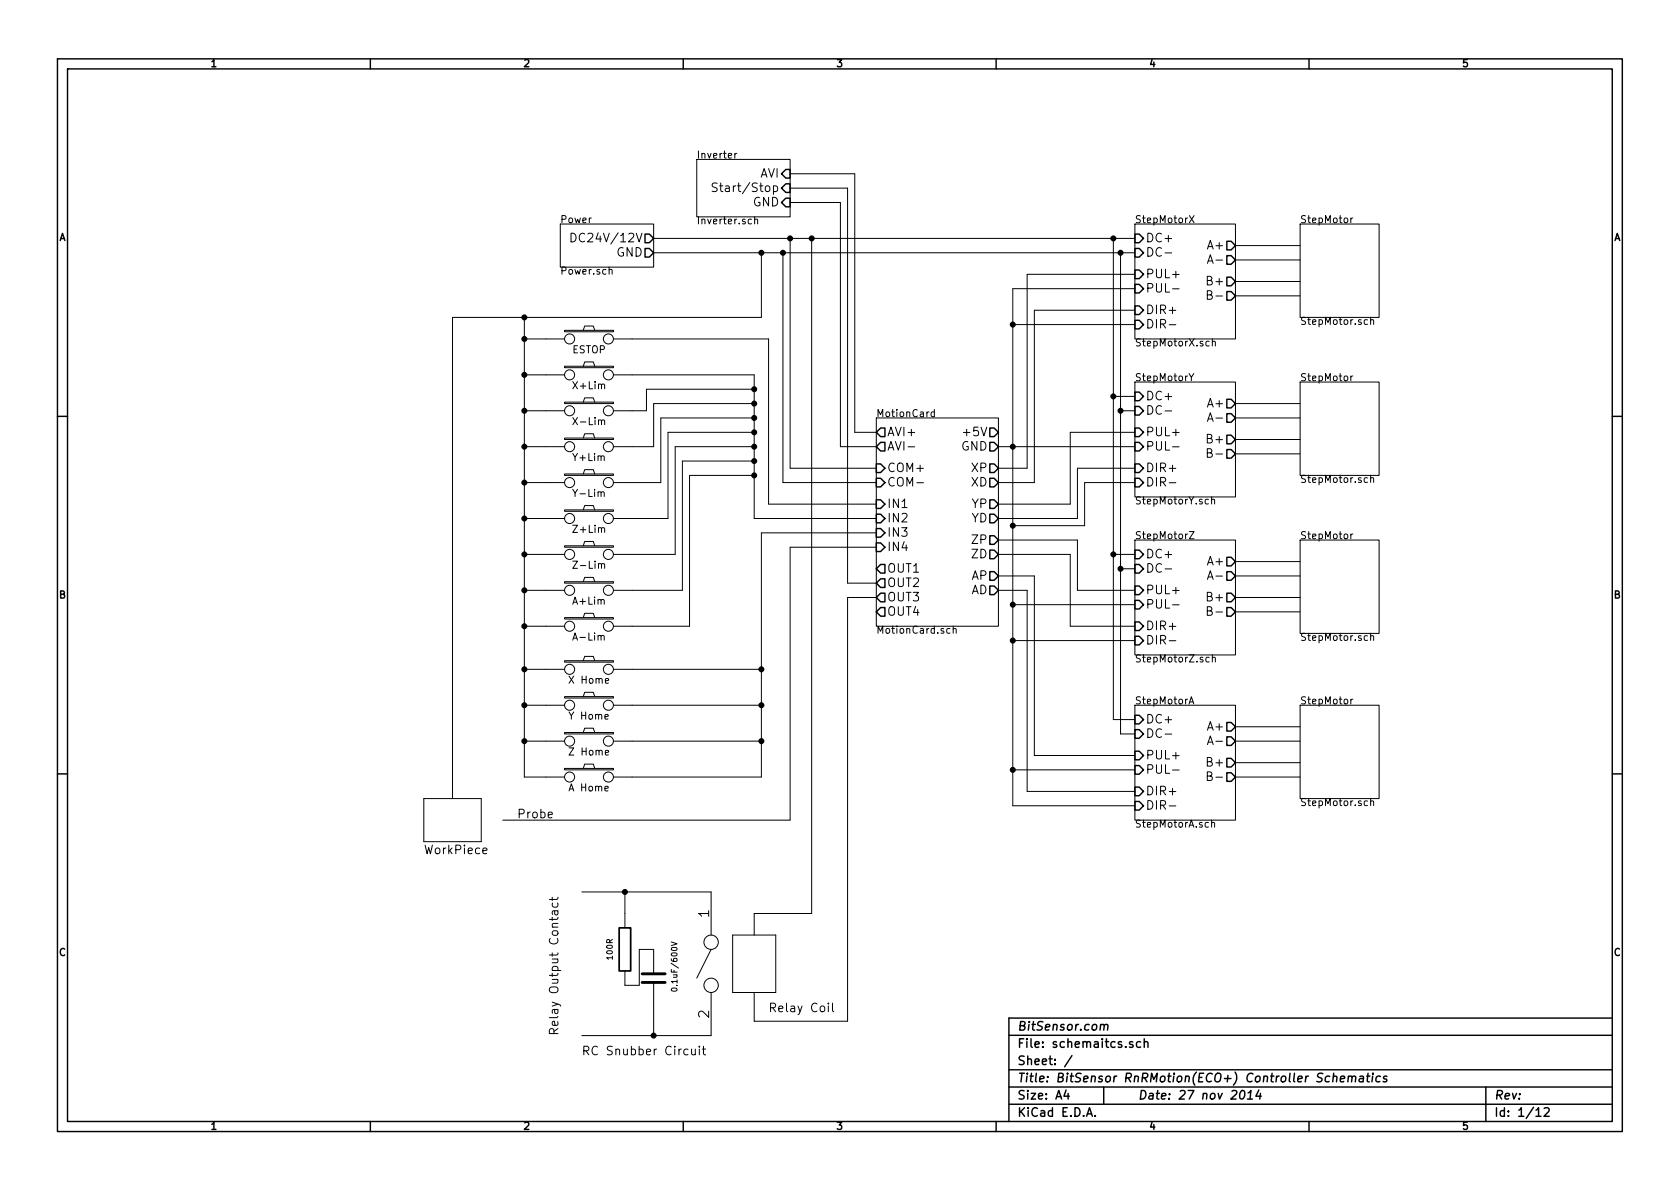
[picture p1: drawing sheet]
<svg xmlns="http://www.w3.org/2000/svg" width="297mm" height="210mm" viewBox="0 0 297 210" stroke-linecap="round" stroke-linejoin="round" font-family="sans-serif">
<g fill="none" stroke="#000" stroke-width=".25">
<path d="M10.2 10.4h276.6v189.7h-276.6zM11.9 12.2h273.2v186.1h-273.2zM65.5 10.4v1.8M120.8 10.4v1.8M176.1 10.4v1.8M231.4 10.4v1.8M138.2 30.7l.7-.7h.8v1.5h-.8zM138.9 35h.8v1.6h-.8l-.7-.8zM138.9 32.5h.8v1.5h-.8l-.7-.7zM114 41.4h.8l.8 .8-.8 .7h-.8zM114 43.9h.8l.8 .8-.8 .8h-.8zM200.7 41.4h.7l.8 .8-.8 .7h-.7z"/>
<path d="M200.7 43.9h.7l.8 .8-.8 .8h-.7zM200.7 47.7h.7l.8 .8-.8 .8h-.7zM200.7 50.3h.7l.8 .7-.8 .8h-.7zM200.7 54.1h.7l.8 .8-.8 .7h-.7zM200.7 56.6h.7l.8 .8-.8 .8h-.7zM216.9 42.7h.8l.7 .7-.7 .8h-.8zM216.9 45.2h.8l.7 .8-.7 .7h-.8zM216.9 49h.8l.7 .8-.7 .7h-.8zM216.9 51.6h.8l.7 .7-.7 .8h-.8zM10.2 73.6h1.7M155.7 75.7h.8v1.5h-.8l-.8-.8zM155.7 78.2h.8v1.6h-.8l-.8-.8z"/>
<path d="M175 75.7h.8l.7 .7-.7 .8h-.8zM175 78.2h.8l.7 .8-.7 .8h-.8zM200.7 69.3h.7l.8 .8-.8 .8h-.7zM200.7 71.9h.7l.8 .7-.8 .8h-.7zM200.7 75.7h.7l.8 .7-.8 .8h-.7zM200.7 78.2h.7l.8 .8-.8 .8h-.7zM216.9 70.6h.8l.7 .8-.7 .7h-.8zM216.9 73.1h.8l.7 .8-.7 .8h-.8zM216.9 77h.8l.7 .7-.7 .8h-.8zM216.9 79.5h.8l.7 .8-.7 .7h-.8zM285.1 73.6h1.7M154.9 82h.8l.8 .8-.8 .8h-.8z"/>
<path d="M154.9 84.6h.8l.8 .7-.8 .8h-.8zM154.9 88.4h.8l.8 .7-.8 .8h-.8zM154.9 90.9h.8l.8 .8-.8 .8h-.8zM154.9 93.5h.8l.8 .7-.8 .8h-.8zM154.9 96h.8l.8 .8-.8 .7h-.8zM155.7 99.8h.8v1.5h-.8l-.8-.7zM175 82h.8l.7 .8-.7 .8h-.8zM175 84.6h.8l.7 .7-.7 .8h-.8zM175 88.4h.8l.7 .7-.7 .8h-.8zM175 90.9h.8l.7 .8-.7 .8h-.8zM175 94.7h.8l.7 .8-.7 .8h-.8zM175 97.3h.8l.7 .7-.7 .8h-.8z"/>
<path d="M200.7 82h.7l.8 .8-.8 .8h-.7zM200.7 84.6h.7l.8 .7-.8 .8h-.7zM200.7 97.3h.7l.8 .7-.8 .8h-.7zM200.7 99.8h.7l.8 .8-.8 .7h-.7zM216.9 98.5h.8l.7 .8-.7 .8h-.8zM155.7 102.4h.8v1.5h-.8l-.8-.8zM155.7 104.9h.8v1.5h-.8l-.8-.7zM155.7 107.4h.8v1.6h-.8l-.8-.8zM175 101.1h.8l.7 .7-.7 .8h-.8zM175 103.6h.8l.7 .8-.7 .8h-.8zM200.7 103.6h.7l.8 .8-.8 .8h-.7zM200.7 106.2h.7l.8 .7-.8 .8h-.7z"/>
<path d="M200.7 110h.7l.8 .7-.8 .8h-.7zM200.7 112.5h.7l.8 .8-.8 .7h-.7zM216.9 101.1h.8l.7 .7-.7 .8h-.8zM216.9 104.9h.8l.7 .8-.7 .7h-.8zM216.9 107.4h.8l.7 .8-.7 .8h-.8zM10.2 136.8h1.7M200.7 126.5h.7l.8 .7-.8 .8h-.7zM200.7 129h.7l.8 .8-.8 .8h-.7zM200.7 132.8h.7l.8 .8-.8 .8h-.7zM200.7 135.4h.7l.8 .7-.8 .8h-.7zM200.7 139.2h.7l.8 .7-.8 .8h-.7zM216.9 127.8h.8l.7 .7-.7 .8h-.8z"/>
<path d="M216.9 130.3h.8l.7 .8-.7 .7h-.8zM216.9 134.1h.8l.7 .8-.7 .7h-.8zM216.9 136.6h.8l.7 .8-.7 .8h-.8zM285.1 136.8h1.7M200.7 141.7h.7l.8 .8-.8 .8h-.7zM65.5 198.3v1.8M120.8 198.3v1.8M176.1 198.3v1.8M178.4 183.1h106.7M178.4 189.2h106.7M178.4 195.3h106.7M178.4 192.2h106.7"/>
<path d="M188.5 192.8l-.4 1h1M188.8 193.3v1.1M189.5 186.7l-1.3 1.9M192.1 197.4l.5-1.5 .5 1.5M192.3 197h.7M193.6 197.3v.1M194.6 181.3l.2-.2 .4 .1-.1 1M194.6 181.1l-.1 1.1M195.1 192.2v3.1M195.2 181.4a.35 .35 0 0 1 .4-.3 .35 .35 0 0 1 .3 .3l-.1 .8M200.3 184.3l-.4-.1-.2 .2 .1 .2 .5 .2v.3h-.6M201.7 184.3a.48 .48 0 0 0-.7 0v.8l.2 .1 .5-.1"/>
<path d="M202.3 184.3h.1a.36 .36 0 0 1 .6 .1v.8M202.3 183.7v1.5M219.4 193l.4-.2a.88 .88 0 0 1-.3 1.6l-.3-.3a1.19 1.19 0 0 1 .2-1.1zM220.5 194.4h.9M220.7 193.3l.5-.5-.2 1.6M222.6 192.8l-.6 1h1M222.9 193.3l-.2 1.1M231.4 198.3v1.8M235.1 190.4l-.1-.1a.52 .52 0 0 0-.7 .3v.6l.3 .1 .4-.1M235.7 190.4l.3-.1 .3 .1v.9M235.8 189.8l-.2 1.5M237 190.8l.7-.1v-.3h-.6l-.1 .7 .2 .2 .4-.1"/>
<path d="M238.4 190.4l.3-.1 .3 .1v.9M238.4 190.3l-.1 1M239.1 190.5a.35 .35 0 0 1 .3-.2 .35 .35 0 0 1 .3 .2l-.1 .8M240.4 190.4h.6v.9M241.1 190.7a.69 .69 0 0 0-.8 .3v.2l.2 .1 .5-.1M241.6 190.3h.6M241.9 189.8l-.2 1.3 .4 .2M242.7 190.3l-.1 1M242.7 189.8v.1M244.1 190.4l-.2-.1a.52 .52 0 0 0-.6 .3v.6l.2 .1 .5-.1M245.2 190.4l-.3-.1-.3 .3 .2 .2 .4 .1v.2l-.2 .2-.5-.1M262.7 192.2v6.1"/>
<path d="M271.6 196.3l.4-.4v1.5M271.6 197.4h.9M273 196l.3-.1h.3l.2 .1 .1 .3-.1 .2-.8 .9h.9M285.1 180h-106.7v18.3"/>
</g>
<g fill="none" stroke="#000" stroke-width=".18">
<path d="M99.1 39.6h16.5v7.6h-16.5zM123.2 28.2h16.5v10.1h-16.5zM126.8 32.4a.62 .62 0 0 0-.8 .1v.4l.7 .4v.5a.68 .68 0 0 1-.8 0M129.9 27.1v.9M130.3 27.1l-.4 .3M133.4 38.9l.2-.1h.3l.1 .8M133.4 38.3v1.3M139.7 35.8h8.9v43.2h6.3M139.7 30.7h11.4v45.7h3.8M139.7 33.3h10.2v69.8h5M200.7 39.6h17.7v20.3h-17.7zM210.3 38.1l.8 1.3"/>
<path d="M211.1 38.1l-.8 1.3M229.9 39.6h13.9v16.5h-13.9zM238.8 38.6v.8M239.2 38.6l-.4 .2M92.7 56.1v81.3h7.1M92.7 59.9h7.1M99.8 58.4h8.7v.3h-8.7zM101 41.2a.77 .77 0 0 1 .9 .8 .77 .77 0 0 1-.9 .8zM103.1 58.4l.3-.7h1.5l.3 .7M107.7 47.8l.2-.2 .3 .1v.8M108.5 59.9h27.4v29.2h19M115.6 42.2h85.1"/>
<path d="M115.6 44.7h85.1M134.6 44.7v11.4h-54.6v85.1M138.4 44.7v40.6h16.5M139.7 42.2v40.6h15.2M143.5 42.2v119.3h-10.2v3.8M179.1 57.4h21.6M196.8 42.2v85h3.9M198.1 44.7v85.1h2.6M200.7 51h-21.6v91.5h21.6M200.7 54.9h-17.8v30.4h-6.4M200.7 48.5h-19.1v34.3h-5.1M206 44.7h1.2"/>
<path d="M206.7 57.4h1.2M207.3 51.1h1.2M213.5 52.1h.6l.2-.3-.2-.3-.6-.1v1.5h.5l.4-.3a.41 .41 0 0 0-.4-.5M213.5 46.6l.5-1.5 .5 1.5M214.4 59.9v1.3M215 52.3h1.2M218.4 52.3h11.5M218.4 43.4h11.5M218.4 46h11.5M218.4 49.8h11.5M241.8 56.6l-.4-.1-.2 .3 .1 .5h.5M242.3 56.7l.2-.2 .3 .1 .1 .8"/>
<path d="M242.3 56.1v1.3M92.7 66.3h7.1M92.7 72.6h7.1M92.7 79h7.1M99.8 64.8h8.7v.2h-8.7zM99.8 71.1h8.7v.3h-8.7zM99.8 77.5h8.7v.2h-8.7zM103.1 64.8l.3-.8h1.5l.3 .8M103.1 71.1l.3-.7h1.5l.3 .7M103.1 77.5l.3-.8h1.5l.3 .8M106.3 74.4l.2-.1h.3l.1 .8M108.5 66.3h24.8v25.4h21.6"/>
<path d="M133.3 73.9h-16.5v11.4h-8.3M133.3 68.8h-19v3.8h-5.8M133.3 71.4h-17.7v7.6h-7.1M133.3 79h-13.9v19h-10.9M133.3 76.4h-15.2v15.3h-9.6M154.9 73.9h21.6v36.8h-21.6zM160.6 79h1.1M165.2 72.9l-.4-.1-.2 .3 .1 .5h.5M165.2 72.4v1.3M176.5 79h24.2M196.8 70.1h3.9M198.1 72.6h2.6"/>
<path d="M200.7 67.6h17.7v20.3h-17.7zM200.7 76.4h-11.5v12.7h-12.7M206 72.7h1.2M207.3 79h1.2M210.2 66.1l.4 .6 .5-.6M210.6 66.7v.6M213.5 74.5l.5-1.5 .5 1.5M213.8 60.4l-.4-.1-.2 .3 .1 .5h.5M214.4 60.5l.1-.2 .3 .1 .1 .8M218.4 71.4h11.5M218.4 73.9h11.5M218.4 77.7h11.5"/>
<path d="M229.9 67.6h13.9v16.5h-13.9zM238.8 66.5v.8M239.2 66.5l-.4 .2M92.7 85.3h7.1M92.7 91.7h7.1M92.7 98h7.1M99.8 83.8h8.7v.3h-8.7zM99.8 90.2h8.7v.2h-8.7zM99.8 96.5h8.7v.3h-8.7zM103.1 83.8l.3-.7h1.5l.3 .7M103.1 90.2l.3-.8h1.5l.3 .8M103.1 96.5l.3-.7h1.5l.3 .7"/>
<path d="M106.3 87.1l.2-.1h.3v.8M106.3 99.8l.2-.1h.3l.1 .8M133.3 81.5h-12.7v22.9h-12.1M133.3 84.1h-11.4v26.6h-13.4M154.9 94.2h-20.3v43.2h-26.1M154.9 96.8h-15.2v48.2h-50.8M162.1 85.4h1.2M176.5 98h12.7v12.7h11.5M176.5 95.5h14v8.9h10.2M196.8 98h3.9M200.7 95.5h17.7v20.3h-17.7zM200.7 85.3h-8.9v7.7h-12.7"/>
<path d="M200.7 82.8h-10.2v8.9h-14M206.7 85.4h1.2M210.3 94h.8l-.8 1.3h.8M213.5 80.1h.5l.2-.2 .1-.3-.2-.2-.6-.1v1.6h.5l.4-.3a.41 .41 0 0 0-.4-.5M214.2 88.4l.2-.1h.3l.1 .8M214.2 87.9v1.2M215 80.3h1.2M218.4 80.3h11.5M218.4 99.3h11.5M229.9 95.5h13.9v16.5h-13.9zM238.8 94.4v.9M239.2 94.4l-.4 .3"/>
<path d="M241.8 84.5h-.4l-.2 .2 .1 .6h.5M242.3 84.6l.2-.1h.3l.1 .8M242.3 84v1.3M92.7 104.4h7.1M92.7 110.7h7.1M92.7 118.4h7.1M99.8 102.9h8.7v.2h-8.7zM99.8 109.2h8.7v.3h-8.7zM99.8 116.8h8.7v.3h-8.7zM103.1 102.9l.3-.8h1.5l.3 .8M103.1 109.2l.3-.7h1.5l.3 .7M103.1 116.8l.3-.7h1.5l.3 .7"/>
<path d="M106.3 112.5l.2-.1h.3v.8M108.5 118.4h26.1M154.9 105.7h-5v74.9h-16.6v-5.1M168 111.2l-.4-.1-.2 .3 .1 .5h.5M168.5 111.3l.2-.2 .3 .1 .1 .8M168.5 110.7v1.3M176.5 104.4h5.1v35.5h19.1M176.5 101.8h6.4v31.8h17.8M179.1 113.3h21.6M179.1 106.9h21.6M198.1 100.6h2.6M206 100.6h1.2"/>
<path d="M206.7 113.3h1.2M207.3 107h1.2M213.5 108h.5l.2-.1 .1-.3-.2-.2-.6-.1v1.5h.5l.4-.3a.41 .41 0 0 0-.4-.5M213.5 102.5l.5-1.6 .5 1.6M213.8 116.3l-.4-.1-.2 .3 .1 .5h.5M214.4 116.4l.1-.2 .3 .1 .1 .8M214.4 115.8v1.3M215 108.2h1.2M218.4 101.8h11.5M218.4 105.7h11.5M218.4 108.2h11.5M241.8 112.5l-.4-.1-.2 .2 .1 .6h.5"/>
<path d="M242.3 112.5l.2-.1 .3 .1 .1 .8M242.3 112v1.3M92.7 124.7h7.1M92.7 131.1h7.1M99.8 123.2h8.7v.2h-8.7zM99.8 129.5h8.7v.3h-8.7zM99.8 135.9h8.7v.2h-8.7zM103.1 123.2l.3-.8h1.5l.3 .8M103.1 129.5l.3-.7h1.5l.3 .7M103.1 135.9l.3-.8h1.5l.3 .8M108.5 124.7h26.1M108.5 131.1h26.1"/>
<path d="M179.1 136.1h21.6M200.7 124.7h17.7v20.3h-17.7zM206 129.8h1.2M207.3 136.2h1.2M210.2 124.5l.4-1.3 .5 1.3M210.4 124.1h.5M213.5 137.2h.5l.2-.1 .1-.3-.2-.2-.6-.1v1.5h.5l.4-.3a.41 .41 0 0 0-.4-.5M213.5 131.7l.5-1.6 .5 1.6M215 137.4h1.2M218.4 137.4h11.5M218.4 131.1h11.5M218.4 128.5h11.5"/>
<path d="M218.4 134.9h11.5M229.9 124.7h13.9v16.5h-13.9zM238.8 123.6v.9M239.2 123.6l-.4 .3M74.9 141.2h10.2v7.6h-10.2zM85.4 150.5l.7-.2-.1-.3h-.4l-.2 .2v.7h.6M97.6 158.7v.6M97.7 159.7a.48 .48 0 0 0 .1 .6h.7l.2-.2-.1-.4M98.7 158.7l-.2 .3h-1.4M102.9 157.7h22.8v7.6M110.5 157.7v6.4M206.7 142.5h1.2"/>
<path d="M214.2 145.6l.2-.2 .3 .1 .1 .8M214.2 145v1.3M241.8 141.7l-.4-.1-.2 .3 .1 .5h.5M242.3 141.8l.2-.2 .3 .1 .1 .8M242.3 141.2v1.3M98 161.1l.1 .5a.3 .3 0 0 0 .3 .2 .3 .3 0 0 0 .3-.2l-.1-.5M98.7 161.1h-1v.6M110.5 171.7v2.5h2.5v-6.3h2.6v4.3M115.6 173.7v9.4M118.7 166.6l1 .3-1 .3M118.7 174.8a.62 .62 0 0 1 1 .3 .59 .59 0 0 1-1-.2zM125.7 167.9l-2.5 5.1"/>
<path d="M125.7 175.5v7.6h-22.8M129.5 165.3h7.7v10.2h-7.7zM146.5 177.4v.1M146.5 177.9v1M147.2 177.4v1.3l.2 .2M122.3 185.5v.8a.39 .39 0 0 0 .6 .1M122.9 185.5v1M123.6 185v.2M123.6 185.5v1M124.2 185.5h.6M124.4 185v1.3l.4 .2"/>
<circle cx="100.7" cy="59.9" r=".89"/>
<circle cx="107.6" cy="59.9" r=".89"/>
<circle cx="100.7" cy="79" r=".89"/>
<circle cx="100.7" cy="66.3" r=".89"/>
<circle cx="100.7" cy="72.6" r=".89"/>
<circle cx="107.6" cy="72.6" r=".89"/>
<circle cx="107.6" cy="66.3" r=".89"/>
<circle cx="107.6" cy="79" r=".89"/>
<circle cx="100.7" cy="98" r=".89"/>
<circle cx="100.7" cy="91.7" r=".89"/>
<circle cx="100.7" cy="85.3" r=".89"/>
<circle cx="107.6" cy="85.3" r=".89"/>
<circle cx="107.6" cy="91.7" r=".89"/>
<circle cx="107.6" cy="98" r=".89"/>
<circle cx="100.7" cy="104.4" r=".89"/>
<circle cx="100.7" cy="118.4" r=".89"/>
<circle cx="100.7" cy="110.7" r=".89"/>
<circle cx="107.6" cy="110.7" r=".89"/>
<circle cx="107.6" cy="104.4" r=".89"/>
<circle cx="107.6" cy="118.4" r=".89"/>
<circle cx="100.7" cy="131.1" r=".89"/>
<circle cx="100.7" cy="137.4" r=".89"/>
<circle cx="100.7" cy="124.7" r=".89"/>
<circle cx="107.6" cy="137.4" r=".89"/>
<circle cx="107.6" cy="131.1" r=".89"/>
<circle cx="107.6" cy="124.7" r=".89"/>
<circle cx="125.7" cy="166.6" r="1.27"/>
<circle cx="125.7" cy="174.2" r="1.27"/>
</g>
<path d="M109.5 164.1h2v7.6h-2z" fill="none" stroke="#000" stroke-width=".3"/>
<path d="M113.5 173.7h4.1M113.5 172.2h4.1" fill="none" stroke="#000" stroke-width=".51"/>
<g fill="#000" stroke="#000" stroke-width=".25">
<circle cx="92.7" cy="59.9" r=".41"/>
<circle cx="92.7" cy="56.1" r=".41"/>
<circle cx="134.6" cy="44.7" r=".41"/>
<circle cx="138.4" cy="44.7" r=".41"/>
<circle cx="139.7" cy="42.2" r=".41"/>
<circle cx="143.5" cy="42.2" r=".41"/>
<circle cx="179.1" cy="57.4" r=".41"/>
<circle cx="196.8" cy="42.2" r=".41"/>
<circle cx="198.1" cy="44.7" r=".41"/>
<circle cx="92.7" cy="72.6" r=".41"/>
<circle cx="92.7" cy="66.3" r=".41"/>
<circle cx="92.7" cy="79" r=".41"/>
<circle cx="133.3" cy="79" r=".41"/>
<circle cx="133.3" cy="68.8" r=".41"/>
<circle cx="133.3" cy="71.4" r=".41"/>
<circle cx="133.3" cy="76.4" r=".41"/>
<circle cx="133.3" cy="73.9" r=".41"/>
<circle cx="179.1" cy="79" r=".41"/>
<circle cx="196.8" cy="70.1" r=".41"/>
<circle cx="198.1" cy="72.6" r=".41"/>
<circle cx="92.7" cy="85.3" r=".41"/>
<circle cx="92.7" cy="91.7" r=".41"/>
<circle cx="92.7" cy="98" r=".41"/>
<circle cx="133.3" cy="81.5" r=".41"/>
<circle cx="133.3" cy="84.1" r=".41"/>
<circle cx="179.1" cy="93" r=".41"/>
<circle cx="196.8" cy="98" r=".41"/>
<circle cx="92.7" cy="104.4" r=".41"/>
<circle cx="92.7" cy="118.4" r=".41"/>
<circle cx="92.7" cy="110.7" r=".41"/>
<circle cx="134.6" cy="118.4" r=".41"/>
<circle cx="179.1" cy="113.3" r=".41"/>
<circle cx="179.1" cy="106.9" r=".41"/>
<circle cx="198.1" cy="100.6" r=".41"/>
<circle cx="92.7" cy="124.7" r=".41"/>
<circle cx="92.7" cy="131.1" r=".41"/>
<circle cx="134.6" cy="124.7" r=".41"/>
<circle cx="134.6" cy="131.1" r=".41"/>
<circle cx="179.1" cy="136.1" r=".41"/>
<circle cx="110.5" cy="157.7" r=".41"/>
<circle cx="115.6" cy="183.1" r=".41"/>
</g>
<g font-size="2.5">
<text x="125.5" y="162.2" transform="rotate(-90 125.5 162.2)">1</text>
<text x="125.5" y="180" transform="rotate(-90 125.5 180)">2</text>
</g>
<g font-size="2.1">
<text x="127.6" y="34">Start/Stop</text>
<text x="134.2" y="31.5">AVI</text>
<text x="133" y="36.6">GND</text>
<text x="102.4" y="42.9">DC24V/12V</text>
<text x="108.9" y="45.5">GND</text>
<text x="202.6" y="42.9">DC+</text>
<text x="202.6" y="45.5">DC-</text>
<text x="213.7" y="44.2">A+</text>
<text x="214.3" y="46.7">A-</text>
<text x="202.6" y="49.3">PUL+</text>
<text x="202.6" y="51.8">PUL-</text>
<text x="213.7" y="50.5">B+</text>
<text x="202.6" y="55.6">DIR+</text>
<text x="202.6" y="58.2">DIR-</text>
<text x="202.6" y="70.9">DC+</text>
<text x="156.9" y="77.2">AVI+</text>
<text x="170.8" y="77.2">+5V</text>
<text x="202.6" y="73.4">DC-</text>
<text x="202.6" y="77.2">PUL+</text>
<text x="213.7" y="72.1">A+</text>
<text x="214.3" y="74.7">A-</text>
<text x="156.9" y="83.6">COM+</text>
<text x="156.9" y="79.8">AVI-</text>
<text x="169.9" y="79.8">GND</text>
<text x="171.8" y="83.6">XP</text>
<text x="202.6" y="79.8">PUL-</text>
<text x="202.6" y="83.6">DIR+</text>
<text x="213.7" y="78.5">B+</text>
<text x="156.9" y="86.1">COM-</text>
<text x="156.9" y="89.9">IN1</text>
<text x="171.7" y="86.1">XD</text>
<text x="171.8" y="89.9">YP</text>
<text x="202.6" y="86.1">DIR-</text>
<text x="156.9" y="92.5">IN2</text>
<text x="156.9" y="95">IN3</text>
<text x="171.7" y="92.5">YD</text>
<text x="156.9" y="97.5">IN4</text>
<text x="156.9" y="101.3">OUT1</text>
<text x="171.8" y="98.8">ZD</text>
<text x="171.9" y="96.3">ZP</text>
<text x="202.6" y="98.8">DC+</text>
<text x="202.6" y="101.3">DC-</text>
<text x="213.7" y="100.1">A+</text>
<text x="156.9" y="103.9">OUT2</text>
<text x="156.9" y="106.4">OUT3</text>
<text x="171.5" y="105.2">AD</text>
<text x="171.7" y="102.6">AP</text>
<text x="202.6" y="105.2">PUL+</text>
<text x="202.6" y="107.7">PUL-</text>
<text x="213.7" y="106.4">B+</text>
<text x="214.3" y="102.6">A-</text>
<text x="156.9" y="109">OUT4</text>
<text x="202.6" y="111.5">DIR+</text>
<text x="202.6" y="114">DIR-</text>
<text x="202.6" y="128">DC+</text>
<text x="202.6" y="130.6">DC-</text>
<text x="213.7" y="129.3">A+</text>
<text x="214.3" y="131.8">A-</text>
<text x="202.6" y="134.4">PUL+</text>
<text x="202.6" y="136.9">PUL-</text>
<text x="213.7" y="135.6">B+</text>
<text x="202.6" y="140.7">DIR+</text>
<text x="202.6" y="143.3">DIR-</text>
<text x="91.4" y="144.8">Probe</text>
<text x="74.9" y="151.1">WorkPiece</text>
<text x="135.9" y="179.1">Relay Coil</text>
<text x="98.8" y="183.1" transform="rotate(-90 98.8 183.1)">Relay Output Contact</text>
<text x="179.9" y="185.4">File: schemaitcs.sch</text>
<text x="179.9" y="182.3">BitSensor.com</text>
<text x="102.9" y="186.7">RC Snubber Circuit</text>
<text x="179.9" y="191.5">Title: BitSensor RnRMotion(ECO+) Controller Schematics</text>
<text x="179.9" y="188.4">Sheet: /</text>
<text x="179.9" y="197.6">KiCad E.D.A.</text>
<text x="179.9" y="194.5">Size: A4</text>
<text x="201.2" y="194.5">Date: 27 nov 2014</text>
<text x="264.2" y="194.5">Rev:</text>
<text x="264.2" y="197.6">Id: 1/12</text>
</g>
<g font-size="1.8">
<text x="37.3" y="11.9">1</text>
<text x="92.7" y="11.9">2</text>
<text x="148" y="11.9">3</text>
<text x="203.3" y="11.9">4</text>
<text x="258.6" y="11.9">5</text>
<text x="123.2" y="28.1">Inverter</text>
<text x="99.1" y="39.5">Power</text>
<text x="123.2" y="39.7">Inverter.sch</text>
<text x="200.7" y="39.5">StepMotorX</text>
<text x="229.9" y="39.5">StepMotor</text>
<text x="10.4" y="42.7">A</text>
<text x="285.3" y="42.7">A</text>
<text x="99.1" y="48.6">Power.sch</text>
<text x="229.9" y="57.5">StepMotor.sch</text>
<text x="101.1" y="62.5">ESTOP</text>
<text x="200.7" y="61.3">StepMotorX.sch</text>
<text x="101.5" y="68.9">X+Lim</text>
<text x="200.7" y="67.5">StepMotorY</text>
<text x="229.9" y="67.5">StepMotor</text>
<text x="101.7" y="75.2">X-Lim</text>
<text x="154.9" y="73.8">MotionCard</text>
<text x="101.5" y="81.6">Y+Lim</text>
<text x="101.7" y="87.9">Y-Lim</text>
<text x="200.7" y="89.2">StepMotorY.sch</text>
<text x="229.9" y="85.4">StepMotor.sch</text>
<text x="101.5" y="94.3">Z+Lim</text>
<text x="200.7" y="95.4">StepMotorZ</text>
<text x="229.9" y="95.4">StepMotor</text>
<text x="101.7" y="100.6">Z-Lim</text>
<text x="10.4" y="105.9">B</text>
<text x="101.4" y="107">A+Lim</text>
<text x="285.3" y="105.9">B</text>
<text x="101.7" y="113.3">A-Lim</text>
<text x="154.9" y="112.1">MotionCard.sch</text>
<text x="229.9" y="113.4">StepMotor.sch</text>
<text x="200.7" y="117.2">StepMotorZ.sch</text>
<text x="100.9" y="120.9">X Home</text>
<text x="200.7" y="124.6">StepMotorA</text>
<text x="229.9" y="124.6">StepMotor</text>
<text x="100.9" y="127.3">Y Home</text>
<text x="100.9" y="133.6">Z Home</text>
<text x="100.8" y="140">A Home</text>
<text x="229.9" y="142.6">StepMotor.sch</text>
<text x="200.7" y="146.4">StepMotorA.sch</text>
<text x="10.4" y="169.1">C</text>
<text x="285.3" y="169.1">C</text>
<text x="37.3" y="199.8">1</text>
<text x="92.7" y="199.8">2</text>
<text x="148" y="199.8">3</text>
<text x="203.3" y="199.8">4</text>
<text x="258.6" y="199.8">5</text>
</g>
<g font-size="1.4">
<text x="108.4" y="169.6" transform="rotate(-90 108.4 169.6)">100R</text>
<text x="119.8" y="174.7" transform="rotate(-90 119.8 174.7)">0.1uF/600V</text>
</g>
</svg>
